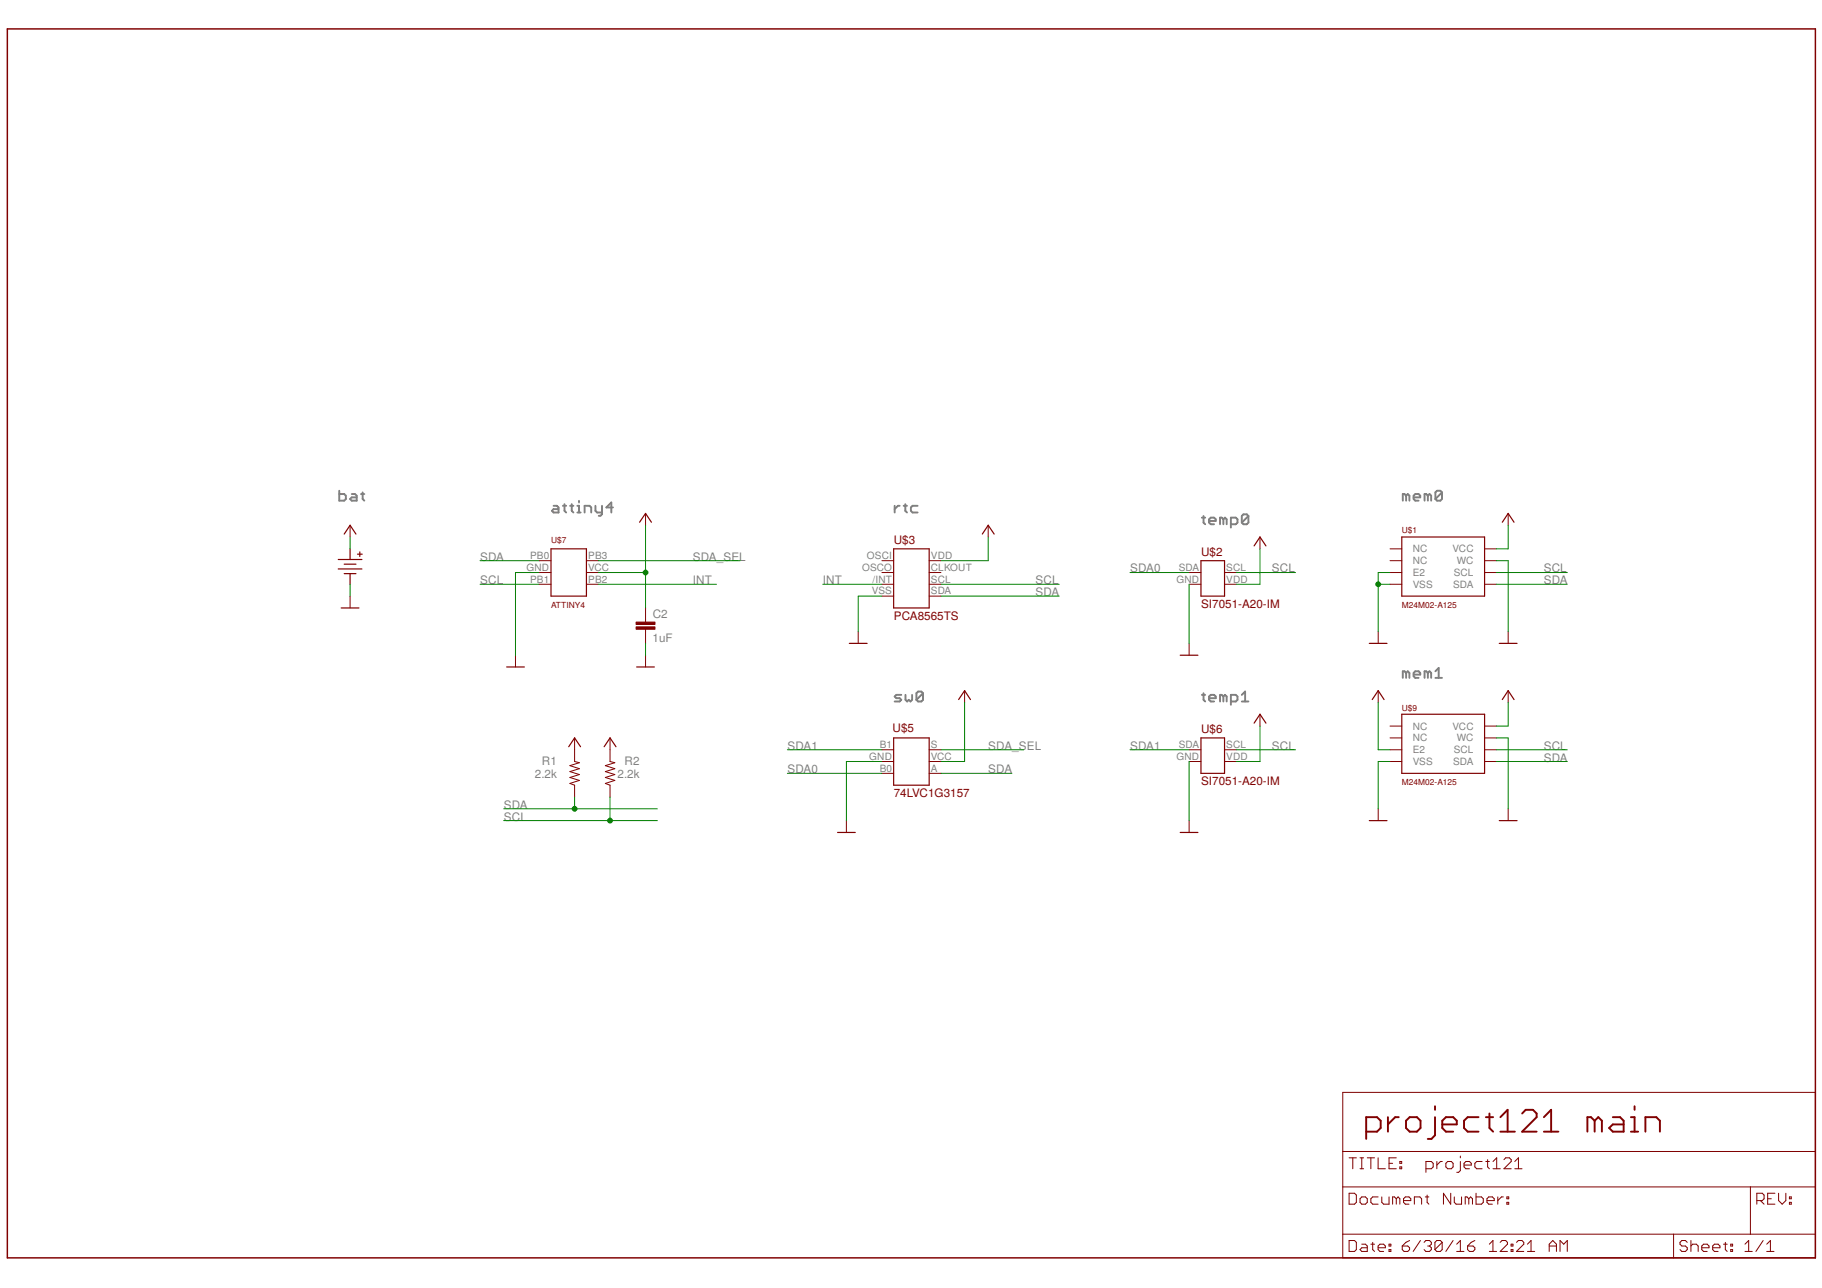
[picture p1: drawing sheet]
<svg xmlns="http://www.w3.org/2000/svg" width="420mm" height="297mm" viewBox="0 0 420 297" stroke-linecap="round" stroke-linejoin="round" font-family="sans-serif">
<g fill="none" stroke="#808080" stroke-width=".44">
<path d="M78.2 113.2v2.3h1.2l.4-.4v-.8l-.4-.4h-1.2M81.1 113.9h.8l.4 .4v1.2h-1.2l-.4-.4 .4-.4h1.2M83.2 113.9h.8M83.6 113.6v1.5l.4 .4M127.7 116.6h.7l.4 .4v1.2h-1.1l-.4-.4 .4-.4h1.1M129.8 116.6h.8M130.2 116.3v1.5l.4 .4M131.5 116.6h.7M131.8 116.3v1.5l.4 .4M133.1 116.6h.4v1.6M133.1 118.2h.8M133.5 115.5v.4"/>
<path d="M134.8 118.2v-1.6h1.2l.3 .4v1.2M137.3 116.6v1.2l.4 .4h1.1M138.8 116.6v2l-.3 .4h-.4M141.4 117h-1.6l1.2-1.1v2.3M206.3 116.6v1.6M207.5 116.6h-.4l-.8 .8M208.4 116.6h.7M208.8 116.3v1.5l.3 .4M211.6 116.6h-1.2l-.3 .4v.8l.3 .4h1.2M277.2 119.4h.7M277.5 119v1.5l.4 .4M282.1 119.8l-.4-.4h-.4v1.5"/>
<path d="M282.1 119.8v1.1M282.1 119.8l.4-.4 .4 .4v1.1M287.9 119l-.4-.4h-.8l-.3 .4v1.5M287.9 119v1.5l-.4 .4h-.8l-.3-.4M287.9 119l-1.5 1.5M324.3 114.3l-.4-.4h-.4v1.6M324.3 114.3v1.2M324.3 114.3l.3-.4 .4 .4v1.2M326 114.7h1.5v-.4l-.4-.4h-.7l-.4 .4v.8l.4 .4h.7M329.3 114.3l-.4-.4h-.4v1.6M329.3 114.3v1.2M329.3 114.3l.3-.4 .4 .4v1.2"/>
<path d="M332.5 113.6v1.5l-.4 .4h-.7l-.4-.4M332.5 113.6l-.4-.4h-.7l-.4 .4v1.5M332.5 113.6l-1.5 1.5M278.8 120.1h1.6v-.3l-.4-.4h-.8l-.4 .4v.7l.4 .4h.8M283.8 120.9h1.2l.4-.4v-.7l-.4-.4h-1.2v2.3M212.9 159.9v1.5l-.4 .4h-.8l-.4-.4M212.9 159.9l-.4-.4h-.8l-.4 .4v1.5M212.9 159.9l-1.6 1.5M277.5 159.9v1.5l.4 .4M324.3 155.2l-.4-.4h-.4v1.5M324.3 155.2v1.1M324.3 155.2l.3-.4 .4 .4v1.1"/>
<path d="M326 155.6h1.5v-.4l-.4-.4h-.7l-.4 .4v.8l.4 .3h.7M329.3 155.2l-.4-.4h-.4v1.5M329.3 155.2v1.1M329.3 155.2l.3-.4 .4 .4v1.1M331 156.3h1.5M331 154.8l.8-.7v2.2M207.8 160.3h-1.1l-.4 .3 .4 .4h.8l.3 .4-.3 .4h-1.2M208.8 160.3v1.1l.4 .4 .4-.4 .4 .4 .3-.4v-1.1M277.2 160.3h.7M278.8 161h1.6v-.4l-.4-.3h-.8l-.4 .3v.8l.4 .4h.8M282.1 160.6l-.4-.3h-.4v1.5M282.1 160.6v1.2"/>
<path d="M282.1 160.6l.4-.3 .4 .3v1.2M283.8 161.8h1.2l.4-.4v-.8l-.4-.3h-1.2v2.2M286.4 161.8h1.5M286.4 160.3l.7-.8v2.3"/>
</g>
<g fill="none" stroke="#800000" stroke-width=".44">
<path d="M320.1 257.6v3.4M322.6 257.6h-.9l-1.6 1.7M324.2 258.5l.9-.9h1.6l.9 .9v1.6l-.9 .9h-1.6l-.9-.9zM330.9 257.6v4.2l-.8 .9h-.9M330.9 255.1v.8M332.6 259.3h3.3v-.8l-.8-.9h-1.7l-.8 .9v1.6l.8 .9h1.7M341 257.6h-2.5l-.9 .9v1.6l.9 .9h2.5M342.6 257.6h1.7M343.5 256.8v3.3l.8 .9M346 257.6l1.7-1.7v5.1M351 256.8l.8-.9h1.7l.9 .9v.8l-3.4 3.4h3.4M356 257.6l1.7-1.7v5.1"/>
<path d="M367.7 258.5l-.8-.9h-.8v3.4M367.7 258.5v2.5M367.7 258.5l.9-.9 .8 .9v2.5M371.9 257.6h1.7l.8 .9v2.5h-2.5l-.8-.9 .8-.8h2.5M376.1 257.6h.8v3.4M376.9 255.1v.8M315 261h2.5l.9-.9v-1.6l-.9-.9h-2.5v5.1M346 261h3.3M356 261h3.4M376.1 261h1.7M379.4 261v-3.4h2.6l.8 .9v2.5"/>
</g>
<g fill="none" stroke="#800000" stroke-width=".23">
<path d="M148.9 118.4v2.7M347.8 118.4v2.7M80.7 121.1v2.7M80.7 137.5v2.7M124.3 132h2.8M124.3 134.7h2.8M124.3 129.3h2.8M135.2 132h2.8M135.2 134.7h2.8M135.2 129.3h2.8M203.4 132h2.7M203.4 134.7h2.7"/>
<path d="M203.4 129.3h2.7M203.4 137.5h2.7M214.3 132h2.7M214.3 134.7h2.7M214.3 129.3h2.7M214.3 137.5h2.7M227.9 121.1v2.7M274.2 132h2.7M274.2 134.7h2.7M282.4 132h2.7M282.4 134.7h2.7M290.6 123.8v2.8"/>
<path d="M320.5 132h2.8M320.5 134.7h2.8M320.5 129.3h2.8M320.5 126.6h2.8M342.3 132h2.8M342.3 134.7h2.8M342.3 129.3h2.8M342.3 126.6h2.8M118.9 151.1v2.7M148.9 140.2v3.3M148.9 145.1v3.3M148.9 151.1v2.7"/>
<path d="M197.9 145.6v2.8M222.4 159.3v2.7M274.2 148.4v2.7M317.8 145.6v2.8M317.8 159.3v2.7M347.8 145.6v2.8M347.8 159.3v2.7M132.5 170.2v5.4l1.1 .3-2.2 .7 2.2 .7-2.2 .6 2.2 .7-2.2 .7 2.2 .7-2.2 .7 1.1 .4v2.7M140.7 170.2v5.4l1.1 .3-2.2 .7 2.2 .7-2.2 .6 2.2 .7-2.2 .7 2.2 .7-2.2 .7 1.1 .4v2.7M203.4 172.9h2.7M203.4 175.6h2.7M203.4 178.4h2.7"/>
<path d="M214.3 172.9h2.7M214.3 175.6h2.7M214.3 178.4h2.7M274.2 172.9h2.7M274.2 175.6h2.7M282.4 172.9h2.7M282.4 175.6h2.7M290.6 164.7v2.7M320.5 172.9h2.8M320.5 175.6h2.8M320.5 167.4h2.8M320.5 170.2h2.8"/>
<path d="M342.3 172.9h2.8M342.3 175.6h2.8M342.3 167.4h2.8M342.3 170.2h2.8M195.2 189.3v2.7M274.2 189.3v2.7M317.8 186.5v2.8M347.8 186.5v2.8M309.6 251.9h109v38.2h-109zM309.6 273.7h109M309.6 265.6h109M311.1 275.2h1.3l.4 .4v1.7l-.4 .4h-1.3z"/>
<path d="M311.1 267h1.7M312 267v2.5M313.6 267h.9M313.6 269.5h.9M314 276h.9l.4 .5v.8l-.4 .4h-.9l-.4-.4v-.8zM314 267v2.5M315.3 267h1.7M316.1 267v2.5M317.8 267v2.5h1.7M317.8 276h-1.3l-.4 .5v.8l.4 .4h1.3M318.6 276v1.3l.5 .4h1.2v-1.7M320.3 268.3h.8"/>
<path d="M322 267h-1.7v2.5h1.7M322 276.5l-.4-.5h-.5v1.7M322 276.5l.4-.5 .4 .5v1.2M322 276.5v1.2M322.8 269.1h.4v.4h-.4zM322.8 267.9h.4v.4h-.4zM323.7 276.9h1.6v-.4l-.4-.5h-.8l-.4 .5v.8l.4 .4h.8M326.2 277.7v-1.7h1.2l.4 .5v1.2M328.7 276h.8M328.8 269.5h1.3l.4-.4v-.8l-.4-.4h-1.3v2.5M329.1 275.6v1.7l.4 .4M331.3 267.9v1.6"/>
<path d="M332.6 267.9h-.4l-.9 .8M333.8 267.9h.9l.4 .4v.8l-.4 .4h-.9l-.4-.4v-.8zM334.5 275.2v2.5l-1.6-2.5v2.5M335.4 276v1.3l.4 .4h1.2v-1.7M336.8 266.6v.4M336.8 267.9v2.1l-.4 .4h-.5M337.6 268.7h1.7v-.4l-.4-.4h-.9l-.4 .4v.8l.4 .4h.9M338.7 276.5l-.4-.5h-.4v1.7M338.7 276.5v1.2M338.7 276.5l.4-.5 .5 .5v1.2M340.4 275.2v2.5h1.2l.5-.4v-.8l-.5-.5h-1.2M341.8 267.9h-1.3l-.4 .4v.8l.4 .4h1.3"/>
<path d="M342.6 267.9h.9M342.9 276.9h1.7v-.4l-.5-.5h-.8l-.4 .5v.8l.4 .4h.8M343 267.4v1.7l.5 .4M344.3 269.5h1.7M344.3 267.9l.8-.9v2.5M345.4 276v1.7M346.7 276h-.5l-.8 .9M346.8 267.4l.4-.4h.9l.4 .4v.5l-1.7 1.6h1.7M347.5 277.3h.4v.4h-.4zM347.5 276h.4v.5h-.4zM349.3 269.5h1.7M349.3 267.9l.9-.9v2.5"/>
<path d="M403.6 273.7v10.9M405.1 276.9h1.3l.4-.4v-.9l-.4-.4h-1.3v2.5M406 276.9l.8 .8M407.6 276.5h.9M409.3 275.2h-1.7v2.5h1.7M410.1 275.2v1.7l.9 .8 .8-.8v-1.7M412.6 277.3h.5v.4h-.5zM412.6 276h.5v.5h-.5zM309.6 284.6h109M311.1 286.1h1.3l.4 .4v1.7l-.4 .4h-1.3zM314 286.9h.9l.4 .5v1.2h-1.3l-.4-.4 .4-.4h1.3M316.1 286.9h.9"/>
<path d="M316.5 286.5v1.7l.5 .4M317.8 287.8h1.7v-.4l-.4-.5h-.9l-.4 .5v.8l.4 .4h.9M320.3 288.2h.4v.4h-.4zM320.3 286.9h.4v.5h-.4zM323.4 287.4h1.2l.5 .4v.4l-.5 .4h-.8l-.4-.4zM325.1 286.1l-.9 .4-.8 .9M327.6 286.1l-1.7 2.5M328.4 286.5l.4-.4h.8l.5 .4v.4l-.5 .5M329.2 287.4h.4M329.6 287.4l.5 .4v.4l-.5 .4h-.8l-.4-.4M332.6 286.5v1.7l-.5 .4h-.8l-.4-.4M332.6 286.5l-.5-.4h-.8l-.4 .4v1.7"/>
<path d="M332.6 286.5l-1.7 1.7M335.1 286.1l-1.7 2.5M335.9 288.6h1.7M335.9 286.9l.9-.8v2.5M338.4 287.4h1.3l.4 .4v.4l-.4 .4h-.8l-.5-.4zM340.1 286.1l-.8 .4-.9 .9M343.5 288.6h1.6M343.5 286.9l.8-.8v2.5M345.9 286.5l.5-.4h.8l.4 .4v.4l-1.7 1.7h1.7M348.5 288.2h.4v.4h-.4zM348.5 286.9h.4v.5h-.4zM349.7 286.5l.4-.4h.9l.4 .4v.4l-1.7 1.7h1.7"/>
<path d="M352.2 288.6h1.7M352.2 286.9l.9-.8v2.5M357.3 287.4h1.6M357.3 288.6v-1.7l.8-.8 .8 .8v1.7M359.7 288.6v-2.5l.9 .8 .8-.8v2.5M385.9 284.6v5.5M389.1 286.5l-.4-.4h-.9l-.4 .4v.4l.4 .5h.9l.4 .4v.4l-.4 .4h-.9l-.4-.4M389.9 287.4l.4-.5h.9l.4 .5v1.2M389.9 286.1v2.5M392.4 287.8h1.7v-.4l-.4-.5h-.8l-.5 .5v.8l.5 .4h.8M394.9 287.8h1.7v-.4l-.4-.5h-.8l-.5 .5v.8l.5 .4h.8M397.4 286.9h.9"/>
<path d="M397.9 286.5v1.7l.4 .4M399.1 288.2h.4v.4h-.4zM399.1 286.9h.4v.5h-.4zM402.4 288.6h1.7M402.4 286.9l.8-.8v2.5M406.6 286.1l-1.7 2.5M407.4 288.6h1.7M407.4 286.9l.9-.8v2.5"/>
</g>
<g fill="none" stroke="#800000" stroke-width=".28">
<path d="M78 129h5.5M78 131.2h5.5M79.4 130.1h2.7M79.4 132.3h2.7M79.4 123.2l1.3-2.1 1.4 2.1M80.7 126.6v2.4M80.7 132.3v2.4M82.4 127.8h1.1M83 127.3v1M127.1 126.6h8.1v10.9h-8.1zM147.5 120.4l1.4-2 1.3 2M206.1 126.6h8.2v13.6h-8.2z"/>
<path d="M226.5 123.2l1.4-2.1 1.4 2.1M276.9 129.3h5.5v8.2h-5.5zM289.2 125.9l1.4-2.1 1.3 2.1M323.3 123.8h19v13.7h-19zM346.4 120.4l1.4-2 1.3 2M78.7 140.2h4.1M116.8 153.8h4.1M146.8 153.8h4.1M195.9 148.4h4.1M272.2 151.1h4M315.8 148.4h4M345.7 148.4h4.1"/>
<path d="M131.1 172.2l1.4-2 1.4 2M139.3 172.2l1.4-2 1.3 2M206.1 170.2h8.2v10.9h-8.2zM221.1 161.3l1.3-2 1.4 2M276.9 170.2h5.5v8.2h-5.5zM289.2 166.8l1.4-2.1 1.3 2.1M316.4 161.3l1.4-2 1.4 2M323.3 164.7h19v13.7h-19zM346.4 161.3l1.4-2 1.3 2M193.1 192h4.1M272.2 192h4M315.8 189.3h4"/>
<path d="M345.7 189.3h4.1"/>
</g>
<g fill="#800000" stroke="#800000" stroke-width=".23">
<path d="M146.7 144.6h4.3v.5h-4.3z"/>
<path d="M146.7 143.5h4.3v.5h-4.3z"/>
</g>
<path d="M1.7 6.7h416.9v283.4h-416.9z" fill="none" stroke="#800000" stroke-width=".34"/>
<g fill="none" stroke="#008000" stroke-width=".23">
<path d="M80.7 123.8v2.8M80.7 134.7v2.8M110.7 134.7h13.6M110.7 129.3h13.6M124.3 132h-5.4v19.1M138 134.7h27.2M138 129.3h32.7M138 132h10.9M148.9 121.1v19.1M189.7 134.7h13.7M203.4 137.5h-5.5v8.1M217 134.7h27.2"/>
<path d="M217 137.5h27.2M227.9 123.8v5.5h-10.9M260.6 132h13.6M274.2 134.7v13.7M285.1 132h13.6M290.6 126.6v8.1h-5.5M317.8 134.7h2.7M320.5 132h-2.7v13.6M345.1 134.7h16.3M345.1 129.3h2.7v16.3M345.1 132h16.3M347.8 121.1v5.5h-2.7"/>
<path d="M148.9 148.4v2.7M181.6 172.9h21.8M181.6 178.4h21.8M203.4 175.6h-8.2v13.7M217 172.9h19.1M217 178.4h16.3M222.4 162v13.6h-5.4M260.6 172.9h13.6M274.2 175.6v13.7M285.1 172.9h13.6M290.6 167.4v8.2h-5.5M317.8 162v10.9h2.7"/>
<path d="M320.5 175.6h-2.7v10.9M345.1 175.6h16.3M345.1 170.2h2.7v16.3M345.1 172.9h16.3M347.8 162v5.4h-2.7M116.2 189.3h35.4M116.2 186.5h35.4M132.5 183.8v2.7M140.7 183.8v5.5"/>
</g>
<g fill="#008000" stroke="#008000" stroke-width=".23">
<circle cx="148.9" cy="132" r=".55"/>
<circle cx="317.8" cy="134.7" r=".55"/>
<circle cx="140.7" cy="189.3" r=".55"/>
<circle cx="132.5" cy="186.5" r=".55"/>
</g>
<g font-size="2.7" fill="#800000">
<text x="206.1" y="125.5">U$3</text>
<text x="277" y="128.2">U$2</text>
<text x="206.1" y="142.9">PCA8565TS</text>
<text x="277" y="140.2">SI7051-A20-IM</text>
<text x="205.8" y="168.8">U$5</text>
<text x="277" y="169.1">U$6</text>
<text x="206.1" y="183.8">74LVC1G3157</text>
<text x="277" y="181.1">SI7051-A20-IM</text>
</g>
<g font-size="2.7" fill="#808080">
<text x="110.7" y="129.3">SDA</text>
<text x="159.8" y="129.3">SDA_SEL</text>
<text x="110.7" y="134.8">SCL</text>
<text x="159.8" y="134.8">INT</text>
<text x="189.8" y="134.8">INT</text>
<text x="238.8" y="134.8">SCL</text>
<text x="238.8" y="137.5">SDA</text>
<text x="260.6" y="132">SDA0</text>
<text x="293.3" y="132">SCL</text>
<text x="356" y="132">SCL</text>
<text x="356" y="134.8">SDA</text>
<text x="150.5" y="142.5">C2</text>
<text x="150.5" y="148">1uF</text>
<text x="181.6" y="172.9">SDA1</text>
<text x="227.9" y="172.9">SDA_SEL</text>
<text x="260.6" y="172.9">SDA1</text>
<text x="293.3" y="172.9">SCL</text>
<text x="356" y="172.9">SCL</text>
<text x="123.3" y="179.4">2.2k</text>
<text x="125" y="176.4">R1</text>
<text x="142.4" y="179.4">2.2k</text>
<text x="144" y="176.4">R2</text>
<text x="181.6" y="178.4">SDA0</text>
<text x="227.9" y="178.4">SDA</text>
<text x="356" y="175.6">SDA</text>
<text x="116.2" y="189.3">SCL</text>
<text x="116.2" y="186.5">SDA</text>
</g>
<g font-size="2.3" fill="#808080">
<text x="121.4" y="131.6">GND</text>
<text x="122.2" y="128.9">PB0</text>
<text x="135.6" y="131.6">VCC</text>
<text x="135.6" y="128.9">PB3</text>
<text x="198.8" y="131.6">OSCO</text>
<text x="199.9" y="128.9">OSCI</text>
<text x="214.7" y="131.6">CLKOUT</text>
<text x="214.7" y="128.9">VDD</text>
<text x="271.8" y="131.6">SDA</text>
<text x="282.8" y="131.6">SCL</text>
<text x="325.8" y="127.4">NC</text>
<text x="325.8" y="130.1">NC</text>
<text x="335" y="127.4">VCC</text>
<text x="336" y="130.1">WC</text>
<text x="122.2" y="134.4">PB1</text>
<text x="135.6" y="134.4">PB2</text>
<text x="201.1" y="137.1">VSS</text>
<text x="201.2" y="134.4">/INT</text>
<text x="214.7" y="137.1">SDA</text>
<text x="214.7" y="134.4">SCL</text>
<text x="271.3" y="134.4">GND</text>
<text x="282.8" y="134.4">VDD</text>
<text x="325.8" y="132.8">E2</text>
<text x="325.8" y="135.6">VSS</text>
<text x="335.1" y="135.6">SDA</text>
<text x="335.2" y="132.8">SCL</text>
<text x="202.9" y="172.5">B1</text>
<text x="214.7" y="172.5">S</text>
<text x="271.8" y="172.5">SDA</text>
<text x="282.8" y="172.5">SCL</text>
<text x="325.8" y="168.3">NC</text>
<text x="325.8" y="171">NC</text>
<text x="325.8" y="173.7">E2</text>
<text x="335" y="168.3">VCC</text>
<text x="335.2" y="173.7">SCL</text>
<text x="336" y="171">WC</text>
<text x="200.5" y="175.2">GND</text>
<text x="202.9" y="178">B0</text>
<text x="214.7" y="178">A</text>
<text x="214.7" y="175.2">VCC</text>
<text x="271.3" y="175.2">GND</text>
<text x="282.8" y="175.2">VDD</text>
<text x="325.8" y="176.4">VSS</text>
<text x="335.1" y="176.4">SDA</text>
</g>
<g font-size="1.9" fill="#800000">
<text x="127.1" y="125.2">U$7</text>
<text x="323.3" y="123">U$1</text>
<text x="127.1" y="140.2">ATTINY4</text>
<text x="323.3" y="140.2">M24M02-A125</text>
<text x="323.3" y="163.9">U$9</text>
<text x="323.3" y="181.1">M24M02-A125</text>
</g>
</svg>
